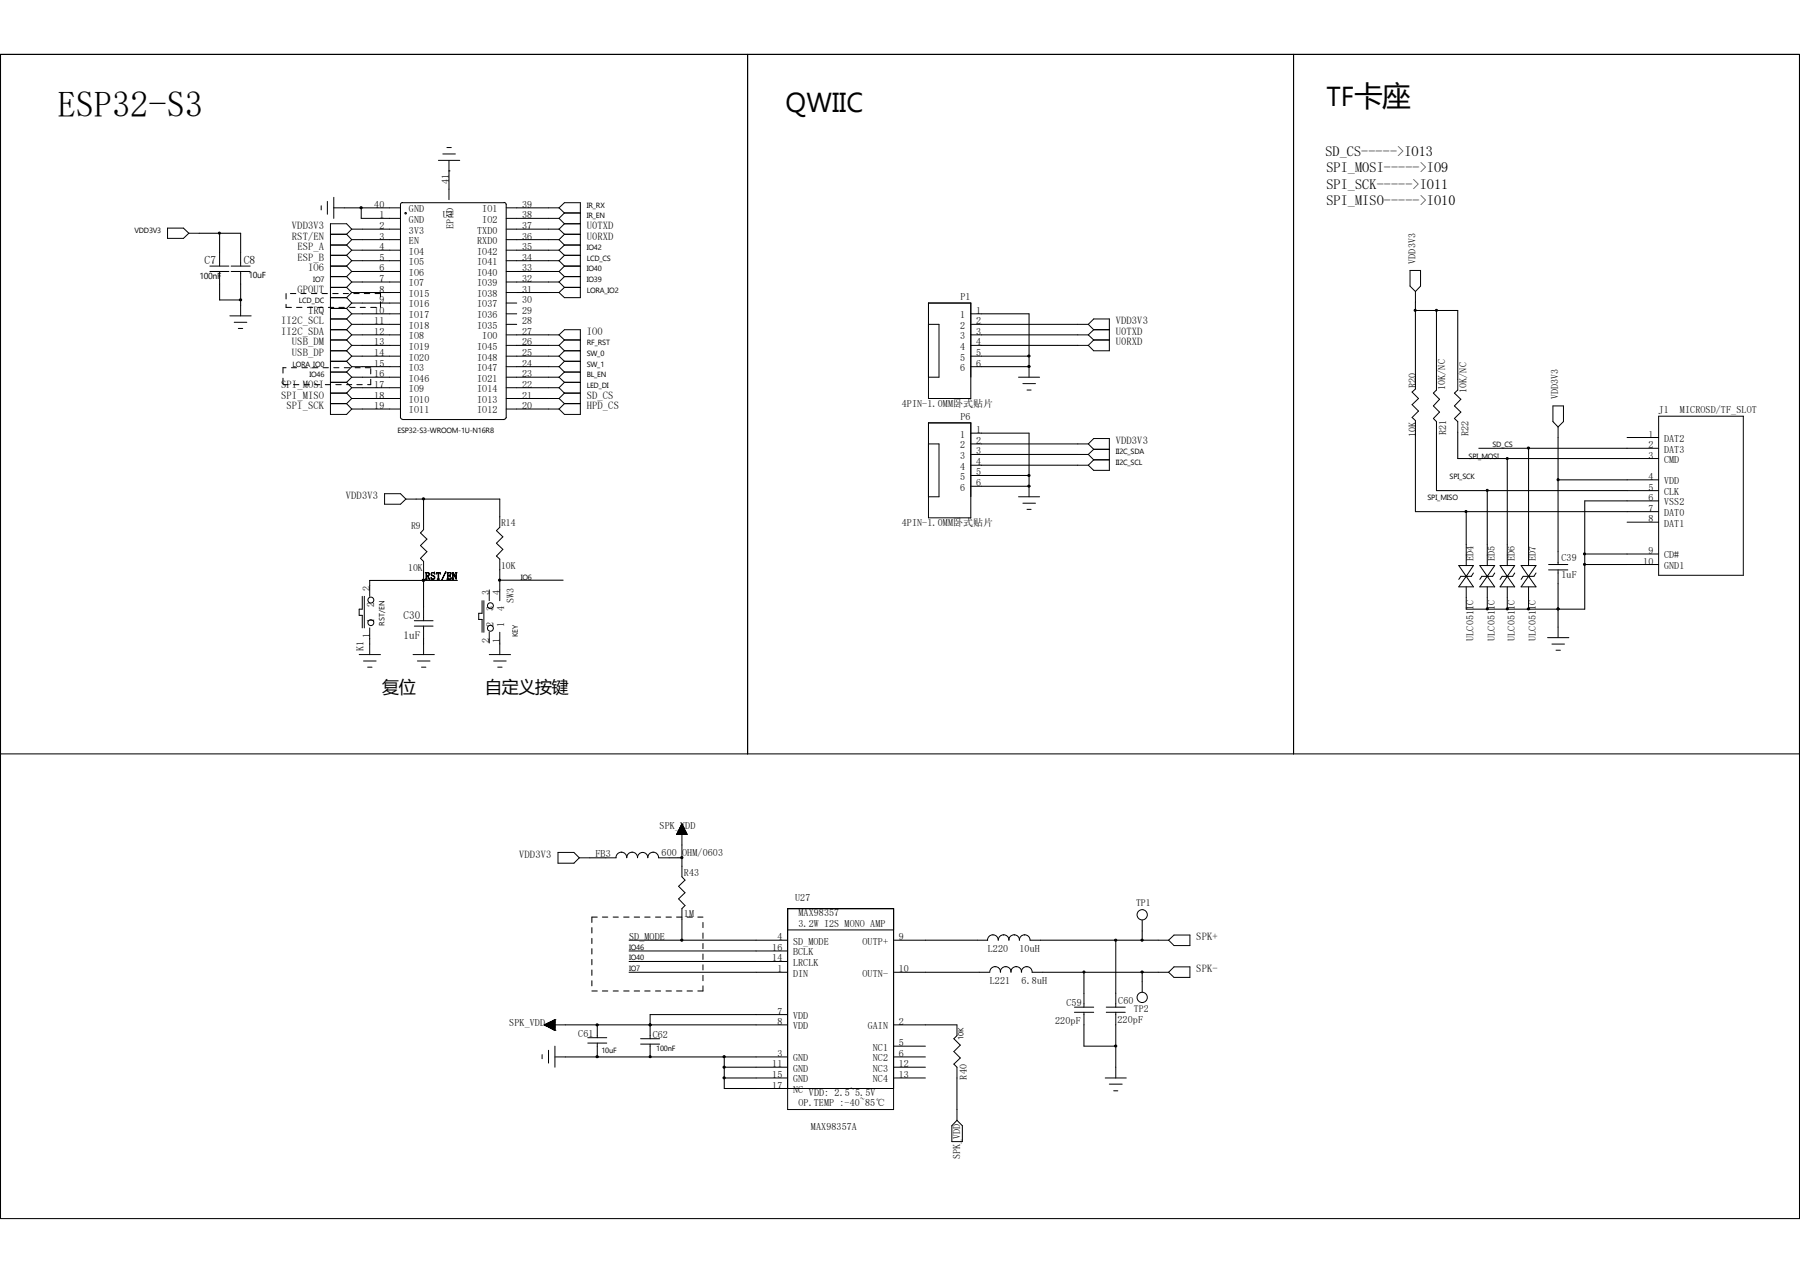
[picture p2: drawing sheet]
<svg xmlns="http://www.w3.org/2000/svg" width="297mm" height="210mm" viewBox="0 0 297 210" stroke-linecap="round" stroke-linejoin="round" font-family="sans-serif">
<g fill="none" stroke="#000" stroke-width=".17">
<path d="M.1 9h296.8v192h-296.8zM123.4 9v115.4M213.4 9v115.4M27.6 37.6h2.7l.9 .9-.9 .8h-2.7zM31.2 38.5h8.5v5.4M36.2 38.5v5.4M53 34v.6M54 33.2v2.1M54.5 38.7h2.7M55.1 34.3h11M55.1 32.6v3.4M57.2 38.7l.8 .8"/>
<path d="M58 37.8h8.1M58 39.5h8.1M58 37.8l-.8 .9M58 37.8l-.8-.9h-2.7v31.5h2.7l.8-.9M58 39.5l-.8 .9M59.6 34.3v1.7h6.5M72.3 26.5h3.6M73.1 25.4h2M73.7 24.3h.8M74.1 28.2h.1M74.1 26.5v6.4M83.2 33.4h.2l.1 .3v35.2"/>
<path d="M83.2 33.4h-16.8l-.3 .2v35.3l.3 .3M83.5 34.3h8.7M83.5 36h8.7M83.5 37.8h8.7M83.5 39.5h8.7M92.2 34.3l.9-.9h2.7v15.7h-2.7l-.9-.8M92.2 39.5l.9 .9M92.2 37.8l.9 .9M92.2 36l.9 .9M92.2 34.3l.9 .8M93.1 38.7h2.7M93.1 36.9h2.7"/>
<path d="M93.1 38.7l-.9 .8M93.1 36.9l-.9 .9M93.1 35.1h2.7M93.1 35.1l-.9 .9M34.6 43.9h3.2M34.6 44.8h3.2M36.2 44.8v4.7h3.5M37.9 52.1h3.5M38.1 43.9h3.2M38.1 44.8h3.2M38.7 53.2h2M39.3 54.2h.7"/>
<path d="M39.7 44.8v7.3M47.2 48.4v.9M47.2 50.2v.5h.9M47.9 48.4h.9M48.9 50.7h.9M49.7 48.4h.8M50.7 50.7h.9M51.4 48.4h.9M52.5 50.7h.8M53.1 48.4h.9M54.2 50.7h.9M54.5 43.9h2.7"/>
<path d="M54.5 54.4h2.7M54.5 52.6h2.7M54.5 56.1h2.7M54.5 57.9h2.7M54.5 40.4h2.7M54.5 42.1h2.7M54.5 45.6h2.7M54.5 47.4h2.7M54.5 49.1h2.7M54.5 50.9h2.7M54.5 59.6h2.7M54.9 48.4h.9"/>
<path d="M55.9 50.7h.9M56.6 48.4h.9M57.2 40.4l.8 .9M57.2 42.1l.8 .9M57.2 43.9l.8 .9M57.2 45.6l.8 .9M57.2 47.4l.8 .9M57.2 49.1l.8 .9M57.2 50.9l.8 .9M57.2 52.6l.8 .9M57.2 54.4l.8 .8M57.2 56.1l.8 .9"/>
<path d="M57.2 57.9l.8 .9M57.2 59.6l.8 .9M57.7 50.7h.9M58 44.8h8.1M58 50h8.1M58 53.5h8.1M58 51.8h8.1M58 55.2h8.1M58 57h8.1M58 58.8h8.1M58 41.3h8.1M58 43h8.1"/>
<path d="M58 46.5h8.1M58 48.3h8.1M58 41.3l-.8 .8M58 43l-.8 .9M58 44.8l-.8 .8M58 46.5l-.8 .9M58 48.3l-.8 .8M58 50l-.8 .9M58 51.8l-.8 .8M58 53.5l-.8 .9M58 55.2l-.8 .9M58 57l-.8 .9"/>
<path d="M58 58.8l-.8 .8M58.4 48.4h.9M59.4 50.7h.9M60.1 48.4h.9M61.2 50.7h.9M61.9 48.4h.9v.6M62.8 49.8v.9M83.5 44.8h8.7M83.5 50h1.8M83.5 53.5h1.8M83.5 51.8h1.8M83.5 55.2h8.7"/>
<path d="M83.5 57h8.7M83.5 58.8h8.7M83.5 41.3h8.7M83.5 43h8.7M83.5 46.5h8.7M83.5 48.3h8.7M92.2 55.2l.9-.8h2.7v14h-2.7l-.9-.9M92.2 58.8l.9 .8M92.2 57l.9 .9M92.2 55.2l.9 .9M92.2 46.5l.9 .9M92.2 44.8l.9 .8"/>
<path d="M92.2 43l.9 .9M92.2 41.3l.9 .8M93.1 43.9h2.7M93.1 56.1h2.7M93.1 57.9h2.7M93.1 40.4h2.7M93.1 42.1h2.7M93.1 45.6h2.7M93.1 47.4h2.7M93.1 59.6h2.7M93.1 59.6l-.9 .9M93.1 57.9l-.9 .9"/>
<path d="M93.1 56.1l-.9 .9M93.1 47.4l-.9 .9M93.1 45.6l-.9 .9M93.1 43.9l-.9 .9M93.1 42.1l-.9 .9M93.1 40.4l-.9 .9M153.2 50h7v15.7h-7zM153.2 53.5h1.7v8.7h-1.7M160.2 53.5h19.4M160.2 51.8h9.6v10.4M160.2 55.2h19.4M160.2 57h19.4"/>
<path d="M160.2 58.8h9.6M179.6 53.5l.9-.9h2.5v5.3h-2.5l-.9-.9M179.6 53.5l.9 .9M179.6 55.2l.9 .9M180.5 54.4h2.5M180.5 56.1h2.5M180.5 54.4l-.9 .8M180.5 56.1l-.9 .9M232.7 44.6h1.7v2.6l-.8 .9-.9-.9zM233.6 51.2h6.9v13.1l-.5 .6 1 1-1 1.1 1 1-1 1 .5 .6v6h33.2M233.6 48.1v16.1l-.6 .5 1.1 1-1.1 1.1 1.1 1-1.1 1.1 .6 .5v15h40.1M237 51.2v13.1l-.5 .6 1 1-1 1.1 1 1-1 1 .5 .6v11.3h36.7"/>
<path d="M46.7 62.4v.9M46.7 63.5h.8M47.2 60.7h-.5v.9M48.1 60.7h.8M48.4 63.5h.9M49.8 60.7h.9M50.2 63.5h.9M51.6 60.7h.9M51.9 63.5h.9M53.3 60.7h.9M53.7 63.5h.8M54.5 61.4h2.7"/>
<path d="M54.5 63.1h2.7M54.5 64.9h2.7M54.5 66.6h2.7M55.1 60.7h.8M55.4 63.5h.9M56.8 60.7h.9M57.2 63.5h.8M57.2 61.4l.8 .8M57.2 63.1l.8 .9M57.2 64.9l.8 .8M57.2 66.6l.8 .9M58 62.2h8.1"/>
<path d="M58 65.7h8.1M58 60.5h8.1M58 64h8.1M58 67.5h8.1M58 60.5l-.8 .9M58 62.2l-.8 .9M58 64l-.8 .9M58 65.7l-.8 .9M58.6 60.7h.8M58.9 63.5h.9M60.3 60.7h.9M61.2 62.6v.9h-.5"/>
<path d="M61.2 60.8v.9M66.4 69.2h16.8M83.5 68.8v.2l-.3 .2M83.5 62.2h8.7M83.5 65.7h8.7M83.5 60.5h8.7M83.5 64h8.7M83.5 67.5h8.7M92.2 65.7l.9 .9M92.2 64l.9 .9M92.2 62.2l.9 .9M92.2 60.5l.9 .9"/>
<path d="M93.1 61.4h2.7M93.1 63.1h2.7M93.1 64.9h2.7M93.1 66.6h2.7M93.1 66.6l-.9 .9M93.1 64.9l-.9 .8M93.1 63.1l-.9 .9M93.1 61.4l-.9 .8M153.2 69.8h7v15.6h-7zM153.2 73.2h1.7v8.8h-1.7M160.2 73.2h19.4M160.2 71.5h9.6v10.5"/>
<path d="M160.2 75h19.4M160.2 76.8h19.4M160.2 78.4h9.6M160.2 60.5h9.6M168.1 62.2h3.4M168.8 63.3h2.1M169.5 64.3h.6M169.8 60.5h.1M179.6 73.2l.9 .9M179.6 73.2l.9-.9h2.5v5.3h-2.5l-.9-.8M179.6 75l.9 .9M180.5 74.1h2.5"/>
<path d="M180.5 75.9h2.5M180.5 74.1l-.9 .9M180.5 75.9l-.9 .9M244 74h29.7M248.7 75.6v17.7M252.2 74v19.3M256.2 67h1.8v2.6l-.9 .8-.9-.8zM257.1 70.4v22.7M257.1 79.2h16.6M268.5 72.2h5.2M273.7 68.7h14v26.2h-14zM59.8 98.4v2.1h-.5v1h.5v2.1"/>
<path d="M60.1 98.4v5.2M63.5 81.4h2.6l.9 .9-.9 .9h-2.6zM67 82.3h15.5v4.7l-.6 .5 1.1 1.1-1.1 1 1.1 1-1.1 1.1 .6 .5v6.9M69.9 82.3v5.1l-.5 .5 1 1-1 1.1 1 1-1 1.1 .5 .5v9.8M75.5 95.8h-14.5v2.6M79.5 99.1v2.1h-.5v1h.5v2.1M79.8 99.1v5.2M80.7 97.3v1.8M82.5 95.7h.1M82.5 95.7h10.4M160.2 80.2h9.6M168.1 82h3.4"/>
<path d="M168.8 83h2.1M169.5 84h.6M169.8 80.2h.1M240.7 93.3h2.4l-1.2 1.8zM241.9 95.1h.1M241.9 95.1l1.2 1.7h-2.4zM241.9 84.4v8.9M243.1 94.5l-.3 .6h-1.8l-.3 .5M244.2 93.3h2.4l-1.2 1.8zM245.4 95.1h.1M245.4 80.9v12.4M245.4 96.8v3.7"/>
<path d="M245.4 95.1l1.2 1.7h-2.4zM246.6 94.5l-.3 .6h-1.8l-.3 .5M247.5 93.3h2.4l-1.2 1.8zM248.7 95.1h.1M248.7 95.1l1.2 1.7h-2.4zM248.7 96.8v3.7M249.9 94.5l-.3 .6h-1.7l-.4 .5M251 93.3h2.4l-1.2 1.8zM252.2 95.1h.1M252.2 95.1l1.2 1.7h-2.4zM252.2 96.8v3.7M253.4 94.5l-.3 .6h-1.8l-.3 .5"/>
<path d="M255.5 94h3.2M255.5 93.1h3.2M257.1 94v11.2M261.5 93.1h12.2M261.5 91.4h12.2M268.5 86.1h5.2M273.7 82.6h-12.2v17.9h-19.6v-3.7M59.3 108h3.5M60 109.1h2.1M60.7 110.1h.7M61 103.6v4.4M68.2 108h3.5"/>
<path d="M68.4 102.4h3.1M68.4 103.3h3.1M68.9 109.1h2.1M69.6 110.1h.7M69.9 103.3v4.7M80.7 104.3v1.8M80.7 108h3.5M81.4 109.1h2.1M82.1 110.1h.7M82.5 104.3v3.7M255.4 105.2h3.5M256.1 106.3h2"/>
<path d="M256.8 107.3h.7M257.1 100.5h.1M.1 124.4h296.8M111.7 137.6h1.7M111.7 137.6v.1M111.7 137.6h1.6M111.8 137.5h1.5M111.8 137.5v.2M111.8 137.4h1.4M111.8 137.3v.4M111.8 137.3h1.4M111.9 137.7v-.5h1.3v.5"/>
<path d="M111.9 137.1h1.2M112 137.1h1.1M112 137h1M112 137v.7M112.1 136.9h.9M112.1 136.9v.8M112.1 136.8h.8M112.1 136.7v1M112.1 136.7h.8M112.2 136.7h.7M112.2 136.6h.6M112.2 136.6v1.1"/>
<path d="M112.2 136.5h.6M112.2 136.5v1.2M112.3 136.4h.4M112.4 136.3h.3M112.4 136.2h.2M112.4 136.2v1.5M112.4 136.1h.2M112.4 136.1v1.6M112.5 136h.1M112.5 135.9v8.8l.5 .5-1 1 1 1.1-1 1 1 1.1-.5 .5v5.2M112.5 135.9l.9 1.8M112.5 135.9l-.9 1.8h1.8"/>
<path d="M112.6 136v1.7M112.6 136.2v1.5M112.7 136.4h-.4v1.3M112.7 136.3v1.4M112.8 136.4v1.3M112.9 136.6v1.1M112.9 136.7v1M113 136.9v.8M113.1 137v.7M113.2 137.3v.4M113.3 137.5v.2M113.4 137.6v.1"/>
<path d="M92.1 140.6h2.6l.9 .9-.9 .9h-2.6zM95.6 141.5h6.1M97.7 153v.9M97.7 154.8v.9M97.7 156.5v.9M97.7 158.3v.9M98.6 151.3h-.9v.9M99.4 151.3h.9M101.2 151.3h.8M102.5 140.6a.89 .89 0 0 1 .9 .9M102.6 140.6a.79 .79 0 0 0-1 .9M102.9 151.3h.9"/>
<path d="M103.8 155.1h26.2M103.8 158.6h26.2M103.8 156.9h26.2M104.3 140.6a.78 .78 0 0 0-.9 .9M104.3 140.6a.89 .89 0 0 1 .9 .9M104.6 151.3h.9M105.2 141.5a.85 .85 0 0 1 .9-.9 .85 .85 0 0 1 .8 .9M106.4 151.3h.9M107.8 140.6a.78 .78 0 0 0-.9 .9M107.8 140.6a.89 .89 0 0 1 .9 .9h3.8M108.2 151.3h.8M109.9 151.3h.9"/>
<path d="M111.6 151.3h.9M113.4 151.3h.9M115.1 151.3h.9M116 152.2v.8M116 153.9v.9M116 155.7v.8M116 157.4v.9M116 159.2v.8M130 149.9h17.4v33.1h-17.4zM130 153.4h17.4M147.4 155.1h15.6M163.8 154.2a.89 .89 0 0 1 .9 .9 .82 .82 0 0 1 .9-.8"/>
<path d="M163.9 154.3a.79 .79 0 0 0-1 .8M164.2 159.5a.89 .89 0 0 1 .9 .9M164.2 159.5a.78 .78 0 0 0-.9 .9M165.6 154.2a.89 .89 0 0 1 .9 .9M165.9 159.5a.89 .89 0 0 1 .9 .9M166 159.5a.79 .79 0 0 0-.9 .9M167.3 154.2a.89 .89 0 0 1 .9 .9M167.4 154.3a.79 .79 0 0 0-.9 .8M167.7 159.5a.89 .89 0 0 1 .9 .9M167.7 159.5a.78 .78 0 0 0-.9 .9M169.1 154.3a.78 .78 0 0 0-.9 .8M169.1 154.2a.89 .89 0 0 1 .9 .9h22.8"/>
<path d="M169.4 159.5a.89 .89 0 0 1 .9 .9h22.5M169.5 159.5a.79 .79 0 0 0-1 .9M184.1 155.1v11.1M188.5 151.8v3.3M192.8 155.1l.9-.8h2.6v1.7h-2.6zM89.5 174v.7M89.8 169.1h.1M89.8 169.1h40.2M89.8 169.1l1.8 .9M89.9 169.1v.1h1.7M90 169v.2M90.1 169v.2"/>
<path d="M90.1 169h1.5M90.2 169v.3h1.4M90.3 168.9h1.3M90.3 168.9v.4M90.3 168.9v.4h1.3M90.4 168.8h1.2M90.4 168.8v.6M90.5 168.8v.6h1.1M90.5 168.8v.7M90.5 173.3v2.1M90.6 168.7h1M90.6 168.7v.8h1"/>
<path d="M90.6 168.7v.8M90.7 168.7h.9M90.7 168.7v.8h.9M90.8 168.6v1M90.9 168.5v1.2M91.1 168.5v1.2M91.2 168.4v1.4M91.4 168.3v1.6M91.5 168.3v1.6M91.6 170h.1M91.6 168.2h.1M91.6 174.4h38.4"/>
<path d="M91.6 168.2l-1.8 .9M91.6 168.2v1.8M91.6 172.6v3.5M91.6 168.3h-.2v1.6h.2M91.6 168.4h-.3v1.4h.3M91.6 168.4h-.5v1.4h.5M91.6 168.5h-.6v1.2h.6M91.6 168.6h-.8v1h.8M91.6 169h-1.6v.2h1.6M97 172.1h3.1M97 171.2h3.1M97.7 160v.9"/>
<path d="M97.7 161.8v.8M97.7 163.5h.9M98.6 174.4h.1M98.6 169.1h.1M98.6 169.1v2.1M98.6 172.1v2.3M99.4 163.5h.9M101.2 163.5h.8M102.9 163.5h.9M103.8 160.4h26.2M104.6 163.5h.9M105.7 171.4h3.1"/>
<path d="M105.7 172.3h3.1M106.4 163.5h.9M107.3 174.4h.1M107.3 169.1h.1M107.3 172.3v2.1M108.2 163.5h.8M109.9 163.5h.9M111.6 163.5h.9M113.4 163.5h.9M116 162.6v.9h-.9M116 160.9v.9M119.5 174.4v5.2h27.9"/>
<path d="M119.5 176.1h10.5M119.5 177.8h10.5M130 167.4h-22.7v4M147.4 160.4h15.9M147.4 169.1h10.5v1.8l-.5 .5 1.1 1-1.1 1.1 1.1 1-1.1 1.1 .5 .5v8.7M147.4 174.4h5.3M147.4 172.6h5.3M147.4 176.1h5.3M147.4 177.8h5.3M177.3 166.2h3.2M177.3 167h3.2M178.9 167v5.6h5.2"/>
<path d="M178.9 160.4v5.8M182.4 177.8h3.4M182.5 166.2h3.2M182.5 167h3.2M183 178.9h2.2M183.8 180h.6M184.1 167v10.8M188.5 160.4h.1M188.5 160.4v3.3M192.8 160.4l.9-.9h2.6v1.7h-2.6zM157.9 184.8l.9 .9v2.6h-1.7v-2.6z"/>
<circle cx="66.9" cy="35.2" r=".13"/>
<circle cx="61.2" cy="99" r=".49"/>
<circle cx="80.9" cy="99.9" r=".49"/>
<circle cx="61.2" cy="102.7" r=".49"/>
<circle cx="80.9" cy="103.7" r=".49"/>
<circle cx="188.5" cy="150.9" r=".85"/>
<circle cx="188.5" cy="164.5" r=".85"/>
</g>
<g fill="#000" stroke="#000" stroke-width=".17">
<circle cx="36.2" cy="38.5" r=".17"/>
<circle cx="59.6" cy="34.3" r=".18"/>
<circle cx="39.7" cy="49.5" r=".18"/>
<circle cx="169.8" cy="58.7" r=".18"/>
<circle cx="233.5" cy="51.2" r=".17"/>
<circle cx="237" cy="51.2" r=".17"/>
<circle cx="169.8" cy="78.5" r=".18"/>
<circle cx="169.8" cy="60.5" r=".18"/>
<circle cx="248.7" cy="75.6" r=".17"/>
<circle cx="252.2" cy="73.9" r=".18"/>
<circle cx="257.1" cy="79.1" r=".17"/>
<circle cx="69.9" cy="95.7" r=".18"/>
<circle cx="69.9" cy="82.3" r=".18"/>
<circle cx="82.4" cy="95.7" r=".17"/>
<circle cx="169.8" cy="80.2" r=".18"/>
<circle cx="241.9" cy="84.4" r=".17"/>
<circle cx="245.4" cy="80.9" r=".17"/>
<circle cx="261.5" cy="93.1" r=".17"/>
<circle cx="261.5" cy="91.4" r=".17"/>
<circle cx="245.4" cy="100.5" r=".17"/>
<circle cx="248.7" cy="100.5" r=".17"/>
<circle cx="252.2" cy="100.5" r=".18"/>
<circle cx="257.1" cy="100.5" r=".17"/>
<circle cx="112.5" cy="155.1" r=".18"/>
<circle cx="112.5" cy="141.5" r=".18"/>
<circle cx="184.1" cy="155.1" r=".18"/>
<circle cx="188.5" cy="155.1" r=".18"/>
<circle cx="98.5" cy="169.1" r=".18"/>
<circle cx="98.5" cy="174.3" r=".18"/>
<circle cx="107.3" cy="174.3" r=".17"/>
<circle cx="107.3" cy="169.1" r=".17"/>
<circle cx="119.5" cy="174.3" r=".18"/>
<circle cx="119.5" cy="177.8" r=".18"/>
<circle cx="119.5" cy="176.1" r=".18"/>
<circle cx="178.9" cy="160.4" r=".17"/>
<circle cx="184.1" cy="172.6" r=".18"/>
<circle cx="188.5" cy="160.4" r=".18"/>
</g>
<text font-size="6" x="9.5" y="19.3">ESP32-S3</text>
<g font-size="4.5">
<text x="218.9" y="17.5">TF卡座</text>
<text x="129.6" y="18.4">QWIIC</text>
</g>
<g font-size="2.8">
<text x="63.1" y="114.3">复位</text>
<text x="80.1" y="114.3">自定义按键</text>
</g>
<g font-size="2.4">
<text x="218.7" y="25.7">SD_CS-----&gt;IO13</text>
<text x="218.9" y="28.4">SPI_MOSI-----&gt;IO9</text>
<text x="218.9" y="31.2">SPI_SCK-----&gt;IO11</text>
<text x="218.9" y="33.7">SPI_MISO-----&gt;IO10</text>
</g>
<g font-size="1.9">
<text x="33.7" y="43.5">C7</text>
<text x="40.2" y="43.5">C8</text>
</g>
<g font-size="1.8">
<text x="66.6" y="102.1">C30</text>
<text x="66.6" y="105.4">1uF</text>
</g>
<g font-size="1.7">
<text x="61.8" y="34.3">40</text>
<text x="67.5" y="35">GND</text>
<text x="74.1" y="30.3" transform="rotate(-90 74.1 30.3)">41</text>
<text x="79.6" y="35">IO1</text>
<text x="86.1" y="34.3">39</text>
<text x="48.2" y="37.8">VDD3V3</text>
<text x="48.2" y="39.5">RST/EN</text>
<text x="49.1" y="41.3">ESP_A</text>
<text x="62.6" y="41.3">4</text>
<text x="62.6" y="39.5">3</text>
<text x="62.6" y="37.8">2</text>
<text x="62.6" y="36">1</text>
<text x="67.5" y="42">IO4</text>
<text x="67.5" y="40.3">EN</text>
<text x="67.5" y="38.5">3V3</text>
<text x="67.5" y="36.7">GND</text>
<text x="73.1" y="36">U3</text>
<text x="74.8" y="37.7" transform="rotate(-90 74.8 37.7)">EPAD</text>
<text x="78.7" y="38.5">TXD0</text>
<text x="78.7" y="40.3">RXD0</text>
<text x="78.7" y="42">IO42</text>
<text x="79.6" y="36.7">IO2</text>
<text x="86.1" y="36">38</text>
<text x="86.1" y="37.8">37</text>
<text x="86.1" y="39.5">36</text>
<text x="86.1" y="41.3">35</text>
<text x="96.8" y="39.5">U0RXD</text>
<text x="96.8" y="37.8">U0TXD</text>
<text x="49.1" y="43">ESP_B</text>
<text x="50.8" y="44.8">IO6</text>
<text x="62.6" y="46.5">7</text>
<text x="62.6" y="44.8">6</text>
<text x="62.6" y="43">5</text>
<text x="67.5" y="47.2">IO7</text>
<text x="67.5" y="45.5">IO6</text>
<text x="67.5" y="43.7">IO5</text>
<text x="78.7" y="43.7">IO41</text>
<text x="78.7" y="45.5">IO40</text>
<text x="78.7" y="47.2">IO39</text>
<text x="86.1" y="43">34</text>
<text x="86.1" y="44.8">33</text>
<text x="86.1" y="46.5">32</text>
<text x="233.6" y="43.5" transform="rotate(-90 233.6 43.5)">VDD3V3</text>
<text x="46.4" y="53.5">II2C_SCL</text>
<text x="49.1" y="48.3">GPOUT</text>
<text x="50.8" y="51.8">IRQ</text>
<text x="61.8" y="53.5">11</text>
<text x="61.8" y="51.8">10</text>
<text x="62.6" y="50">9</text>
<text x="62.6" y="48.3">8</text>
<text x="67.5" y="52.5">IO17</text>
<text x="67.5" y="50.7">IO16</text>
<text x="67.5" y="49">IO15</text>
<text x="78.7" y="49">IO38</text>
<text x="78.7" y="50.7">IO37</text>
<text x="78.7" y="52.5">IO36</text>
<text x="86.1" y="48.3">31</text>
<text x="86.1" y="50">30</text>
<text x="86.1" y="51.8">29</text>
<text x="86.1" y="53.5">28</text>
<text x="158.5" y="52.5">1</text>
<text x="158.5" y="49.5">P1</text>
<text x="161.1" y="51.8">1</text>
<text x="161.1" y="53.5">2</text>
<text x="184.1" y="53.5">VDD3V3</text>
<text x="46.4" y="55.2">II2C_SDA</text>
<text x="48.2" y="57">USB_DM</text>
<text x="48.2" y="58.8">USB_DP</text>
<text x="61.8" y="58.8">14</text>
<text x="61.8" y="57">13</text>
<text x="61.8" y="55.2">12</text>
<text x="67.5" y="59.5">IO20</text>
<text x="67.5" y="57.7">IO19</text>
<text x="67.5" y="56">IO8</text>
<text x="67.5" y="54.2">IO18</text>
<text x="78.7" y="54.2">IO35</text>
<text x="78.7" y="57.7">IO45</text>
<text x="78.7" y="59.5">IO48</text>
<text x="79.6" y="56">IO0</text>
<text x="86.1" y="55.2">27</text>
<text x="86.1" y="57">26</text>
<text x="86.1" y="58.8">25</text>
<text x="96.8" y="55.2">IO0</text>
<text x="158.5" y="54.2">2</text>
<text x="158.5" y="56">3</text>
<text x="158.5" y="57.7">4</text>
<text x="158.5" y="59.5">5</text>
<text x="161.1" y="55.2">3</text>
<text x="161.1" y="57">4</text>
<text x="161.1" y="58.8">5</text>
<text x="184.1" y="55.2">U0TXD</text>
<text x="184.1" y="57">U0RXD</text>
<text x="46.4" y="64">SPI_MOSI</text>
<text x="46.4" y="65.7">SPI_MISO</text>
<text x="61.8" y="65.7">18</text>
<text x="61.8" y="64">17</text>
<text x="61.8" y="62.2">16</text>
<text x="61.8" y="60.5">15</text>
<text x="67.5" y="64.7">IO9</text>
<text x="67.5" y="62.9">IO46</text>
<text x="67.5" y="61.2">IO3</text>
<text x="78.7" y="61.2">IO47</text>
<text x="78.7" y="62.9">IO21</text>
<text x="78.7" y="64.7">IO14</text>
<text x="86.1" y="60.5">24</text>
<text x="86.1" y="62.2">23</text>
<text x="86.1" y="64">22</text>
<text x="86.1" y="65.7">21</text>
<text x="96.8" y="65.7">SD_CS</text>
<text x="158.5" y="61.2">6</text>
<text x="161.1" y="60.5">6</text>
<text x="233.6" y="64.1" transform="rotate(-90 233.6 64.1)">R20</text>
<text x="238.5" y="64.3" transform="rotate(-90 238.5 64.3)">10K/NC</text>
<text x="242" y="64.9" transform="rotate(-90 242 64.9)">10K/NC</text>
<text x="257.1" y="65.9" transform="rotate(-90 257.1 65.9)">VDD3V3</text>
<text x="47.3" y="67.5">SPI_SCK</text>
<text x="61.8" y="67.5">19</text>
<text x="67.5" y="68.2">IO11</text>
<text x="67.5" y="66.5">IO10</text>
<text x="78.7" y="66.5">IO13</text>
<text x="78.7" y="68.2">IO12</text>
<text x="86.1" y="67.5">20</text>
<text x="96.8" y="67.5">HPD_CS</text>
<text x="148.8" y="67.1">4PIN-1.0MM卧式贴片</text>
<text x="158.5" y="69.2">P6</text>
<text x="161.1" y="71.5">1</text>
<text x="238.6" y="71.8" transform="rotate(-90 238.6 71.8)">R21</text>
<text x="242.3" y="71.9" transform="rotate(-90 242.3 71.9)">R22</text>
<text x="273.7" y="68.2">J1</text>
<text x="277.2" y="68.2">MICROSD/TF_SLOT</text>
<text x="158.5" y="72.2">1</text>
<text x="158.5" y="74">2</text>
<text x="158.5" y="75.7">3</text>
<text x="158.5" y="77.5">4</text>
<text x="161.1" y="73.2">2</text>
<text x="161.1" y="75">3</text>
<text x="161.1" y="76.8">4</text>
<text x="184.1" y="73.2">VDD3V3</text>
<text x="233.6" y="72.1" transform="rotate(-90 233.6 72.1)">10K</text>
<text x="272" y="74">2</text>
<text x="272" y="75.6">3</text>
<text x="272" y="72.2">1</text>
<text x="274.6" y="74.7">DAT3</text>
<text x="274.6" y="76.4">CMD</text>
<text x="274.6" y="72.9">DAT2</text>
<text x="57.1" y="82.3">VDD3V3</text>
<text x="158.5" y="79.2">5</text>
<text x="158.5" y="80.9">6</text>
<text x="161.1" y="78.4">5</text>
<text x="161.1" y="80.2">6</text>
<text x="272" y="79.2">4</text>
<text x="272" y="80.9">5</text>
<text x="272" y="82.6">6</text>
<text x="274.6" y="79.9">VDD</text>
<text x="274.6" y="81.7">CLK</text>
<text x="274.6" y="83.4">VSS2</text>
<text x="148.8" y="86.8">4PIN-1.0MM卧式贴片</text>
<text x="272" y="84.4">7</text>
<text x="272" y="86.1">8</text>
<text x="274.6" y="85.1">DAT0</text>
<text x="274.6" y="86.9">DAT1</text>
<text x="70.1" y="95.6">RST/EN</text>
<text x="243.1" y="92.6" transform="rotate(-90 243.1 92.6)">ED4</text>
<text x="246.6" y="92.6" transform="rotate(-90 246.6 92.6)">ED5</text>
<text x="249.9" y="92.6" transform="rotate(-90 249.9 92.6)">ED6</text>
<text x="253.4" y="92.6" transform="rotate(-90 253.4 92.6)">ED7</text>
<text x="257.6" y="92.6">C39</text>
<text x="257.6" y="95.4">1uF</text>
<text x="271.1" y="93.1">10</text>
<text x="272" y="91.4">9</text>
<text x="274.6" y="92.1">CD#</text>
<text x="274.6" y="93.9">GND1</text>
<text x="61" y="97.5" transform="rotate(-90 61 97.5)">2</text>
<text x="61.7" y="100.1" transform="rotate(-90 61.7 100.1)">2</text>
<text x="80.7" y="98.2" transform="rotate(-90 80.7 98.2)">3</text>
<text x="81.4" y="100.8" transform="rotate(-90 81.4 100.8)">3</text>
<text x="82.5" y="98.2" transform="rotate(-90 82.5 98.2)">4</text>
<text x="83.2" y="100.8" transform="rotate(-90 83.2 100.8)">4</text>
<text x="84.8" y="99.5" transform="rotate(-90 84.8 99.5)">SW3</text>
<text x="60" y="107.4" transform="rotate(-90 60 107.4)">K1</text>
<text x="61" y="105.3" transform="rotate(-90 61 105.3)">1</text>
<text x="61.7" y="102.7" transform="rotate(-90 61.7 102.7)">1</text>
<text x="80.7" y="106" transform="rotate(-90 80.7 106)">2</text>
<text x="81.4" y="103.5" transform="rotate(-90 81.4 103.5)">2</text>
<text x="82.5" y="106" transform="rotate(-90 82.5 106)">1</text>
<text x="83.2" y="103.5" transform="rotate(-90 83.2 103.5)">1</text>
<text x="243.1" y="105.7" transform="rotate(-90 243.1 105.7)">ULC0511C</text>
<text x="246.6" y="105.7" transform="rotate(-90 246.6 105.7)">ULC0511C</text>
<text x="249.9" y="105.7" transform="rotate(-90 249.9 105.7)">ULC0511C</text>
<text x="253.4" y="105.7" transform="rotate(-90 253.4 105.7)">ULC0511C</text>
<text x="108.8" y="136.8">SPK_VDD</text>
<text x="85.7" y="141.5">VDD3V3</text>
<text x="98.3" y="141.4">FB3</text>
<text x="109.2" y="141.2">600_OHM/0603</text>
<text x="112.9" y="144.5">R43</text>
<text x="131.2" y="148.7">U27</text>
<text x="103.8" y="155.1">SD_MODE</text>
<text x="112.9" y="151.3">1M</text>
<text x="128.3" y="155.1">4</text>
<text x="130.9" y="155.8">SD_MODE</text>
<text x="131.7" y="151.1">MAX98357</text>
<text x="131.7" y="152.9">3.2W I2S MONO AMP</text>
<text x="142.3" y="155.8">OUTP+</text>
<text x="148.3" y="155.1">9</text>
<text x="197.4" y="155.1">SPK+</text>
<text x="127.4" y="158.6">14</text>
<text x="127.4" y="156.9">16</text>
<text x="128.3" y="160.4">1</text>
<text x="130.9" y="161.1">DIN</text>
<text x="130.9" y="159.3">LRCLK</text>
<text x="130.9" y="157.6">BCLK</text>
<text x="142.3" y="161.1">OUTN-</text>
<text x="148.3" y="160.4">10</text>
<text x="163" y="157.1">L220</text>
<text x="168.2" y="157.1">10uH</text>
<text x="197.4" y="160.4">SPK-</text>
<text x="128.3" y="167.4">7</text>
<text x="163.3" y="162.3">L221</text>
<text x="168.6" y="162.3">6.8uH</text>
<text x="176" y="166">C59</text>
<text x="184.5" y="165.7">C60</text>
<text x="84" y="169.3">SPK_VDD</text>
<text x="95.4" y="171">C61</text>
<text x="107.7" y="171.2">C62</text>
<text x="128.3" y="169.1">8</text>
<text x="130.9" y="168.1">VDD</text>
<text x="130.9" y="169.8">VDD</text>
<text x="143.2" y="169.8">GAIN</text>
<text x="144" y="173.3">NC1</text>
<text x="148.3" y="169.1">2</text>
<text x="148.3" y="172.6">5</text>
<text x="174.1" y="169">220pF</text>
<text x="184.4" y="168.8">220pF</text>
<text x="127.4" y="176.1">11</text>
<text x="127.4" y="177.8">15</text>
<text x="127.4" y="179.6">17</text>
<text x="128.3" y="174.4">3</text>
<text x="130.9" y="175.1">GND</text>
<text x="130.9" y="176.8">GND</text>
<text x="130.9" y="178.6">GND</text>
<text x="144" y="175.1">NC2</text>
<text x="144" y="176.8">NC3</text>
<text x="144" y="178.6">NC4</text>
<text x="148.3" y="174.4">6</text>
<text x="148.3" y="176.1">12</text>
<text x="148.3" y="177.8">13</text>
<text x="159.6" y="178.1" transform="rotate(-90 159.6 178.1)">R40</text>
<text x="130.9" y="180.3">NC</text>
<text x="131.7" y="182.5">OP.TEMP :-40~85℃</text>
<text x="133.5" y="180.8">VDD: 2.5~5.5V</text>
<text x="133.8" y="186.4">MAX98357A</text>
<text x="158.5" y="191.3" transform="rotate(-90 158.5 191.3)">SPK_VDD</text>
</g>
<g font-size="1.6">
<text x="67.8" y="87.2">R9</text>
<text x="82.7" y="86.8">R14</text>
<text x="67.4" y="94.2">10K</text>
<text x="82.7" y="93.8">10K</text>
<text x="187.5" y="149.5">TP1</text>
<text x="187.1" y="167">TP2</text>
</g>
<g font-size="1.4">
<text x="32.9" y="46.1">100nF</text>
<text x="41" y="45.9">10uF</text>
</g>
<g font-size="1.2">
<text x="96.8" y="34.3">IR_RX</text>
<text x="22.2" y="38.5">VDD3V3</text>
<text x="96.8" y="41.3">IO42</text>
<text x="96.8" y="36">IR_EN</text>
<text x="51.7" y="46.5">IO7</text>
<text x="96.8" y="46.5">IO39</text>
<text x="96.8" y="44.8">IO40</text>
<text x="96.8" y="43">LCD_CS</text>
<text x="49.3" y="50">LCD_DC</text>
<text x="96.8" y="48.3">LORA_IO2</text>
<text x="96.8" y="58.8">SW_0</text>
<text x="96.8" y="57">RF_RST</text>
<text x="48.3" y="60.5">LORA_IO0</text>
<text x="51.1" y="62.2">IO46</text>
<text x="96.8" y="64">LED_DI</text>
<text x="96.8" y="62.2">BL_EN</text>
<text x="96.8" y="60.5">SW_1</text>
<text x="65.6" y="71.5">ESP32-S3-WROOM-1U-N16R8</text>
<text x="184.1" y="75">II2C_SDA</text>
<text x="184.1" y="76.8">II2C_SCL</text>
<text x="242.3" y="75.6">SPI_MOSI</text>
<text x="246.3" y="73.7">SD_CS</text>
<text x="235.5" y="82.5">SPI_MISO</text>
<text x="239.2" y="79">SPI_SCK</text>
<text x="85.9" y="95.7">IO6</text>
<text x="63.5" y="103.2" transform="rotate(-90 63.5 103.2)">RST/EN</text>
<text x="85.5" y="105.1" transform="rotate(-90 85.5 105.1)">KEY</text>
<text x="103.8" y="156.7">IO46</text>
<text x="103.8" y="158.5">IO40</text>
<text x="103.8" y="160.2">IO7</text>
<text x="99.2" y="173.7">10uF</text>
<text x="108.3" y="173.4">100nF</text>
<text x="159" y="171.5" transform="rotate(-90 159 171.5)">10K</text>
</g>
</svg>
